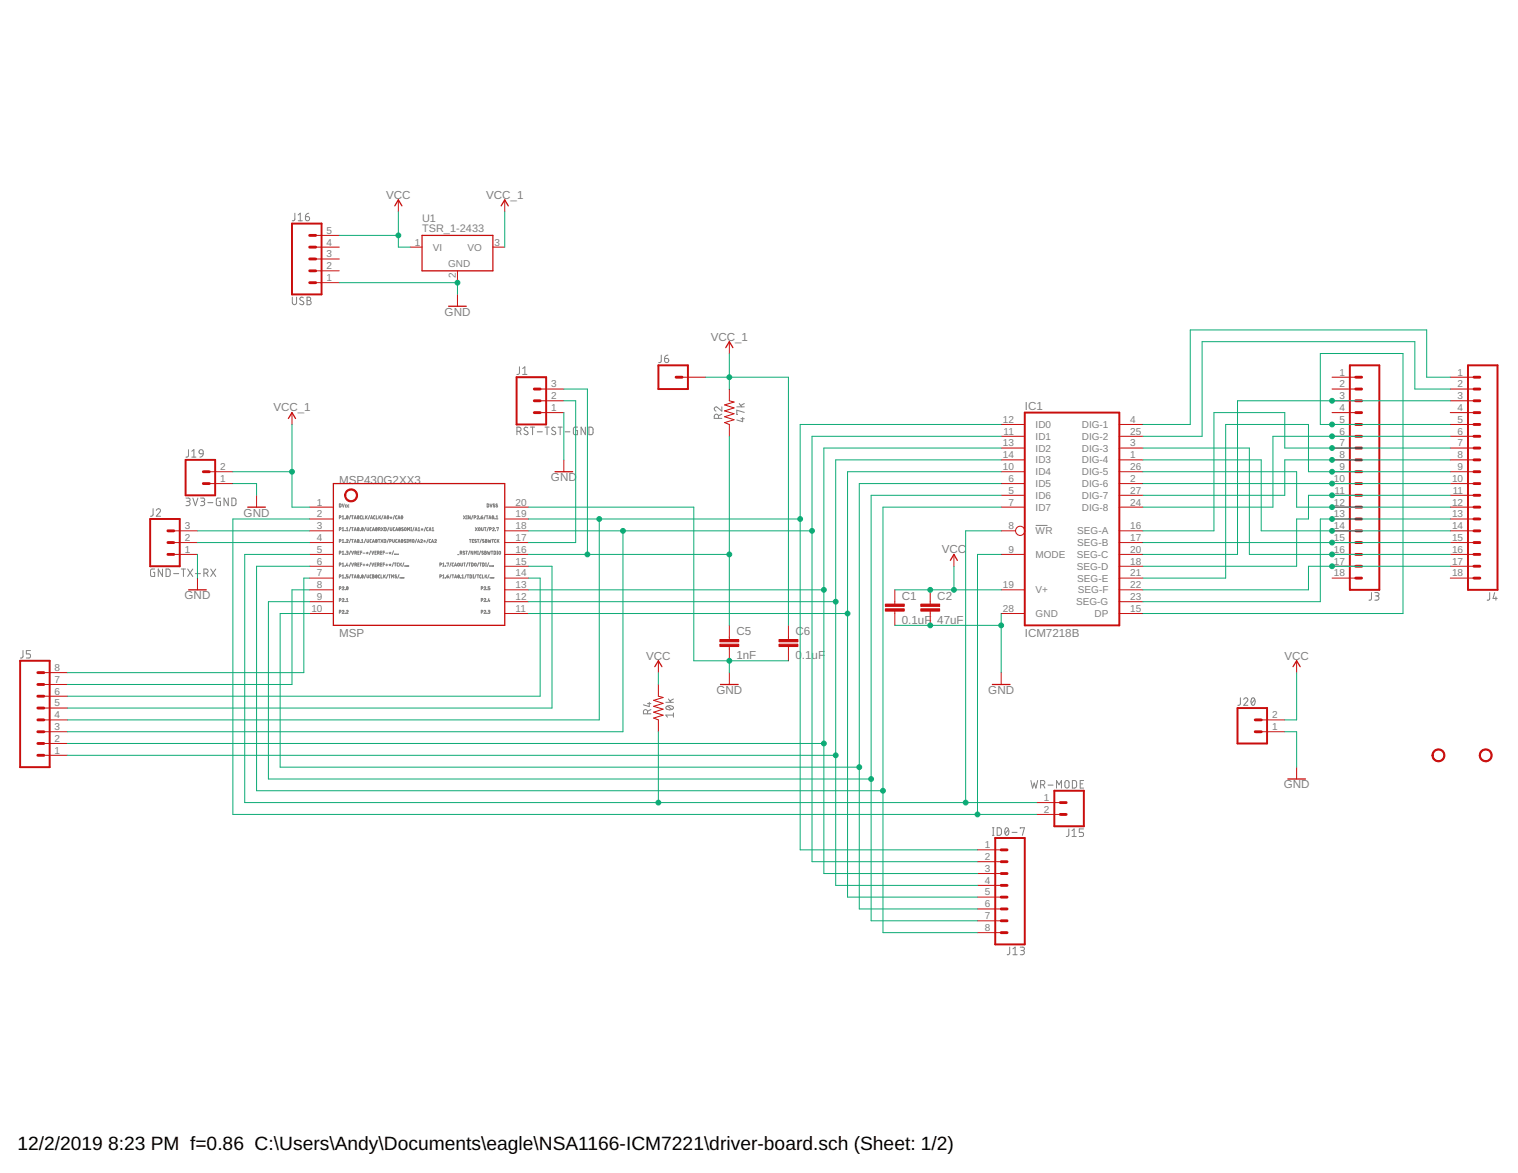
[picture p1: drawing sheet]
<svg xmlns="http://www.w3.org/2000/svg" width="279mm" height="216mm" viewBox="0 0 279 216" stroke-linecap="round" stroke-linejoin="round" font-family="sans-serif">
<g fill="none" stroke="#808080" stroke-width=".18">
<path d="M54.3 39.2v1.2l-.5 .2M54.9 39.6l.4-.4v1.4M56.2 39.9h.5a.39 .39 0 0 1 .3 .4 .39 .39 0 0 1-.4 .3 .39 .39 0 0 1-.4-.3zM56.8 39.2l-.5 .3-.1 .4M53.8 54.7v1a.39 .39 0 0 0 .4 .4 .39 .39 0 0 0 .4-.4v-1M54.9 40.6h.7M55.8 54.8l-.4-.1-.2 .3 .1 .2 .5 .3a.36 .36 0 0 1 0 .5 .36 .36 0 0 1-.5 0l-.2-.1M56.5 54.7l.6 .1 .1 .3-.3 .2a.39 .39 0 0 1 .4 .4 .39 .39 0 0 1-.4 .4h-.4zM56.5 55.3h.4M95.1 79.4h.4a.39 .39 0 0 0 .4-.4 .39 .39 0 0 0-.4-.4h-.4v1.4M95.6 67.5v1.2l-.5 .2M95.6 79.4l.3 .6"/>
<path d="M96.2 68.9h.8M96.2 67.8l.4-.3v1.4M97.1 78.7l-.3-.1-.3 .3v.2l.5 .3a.35 .35 0 0 1 .1 .6 .35 .35 0 0 1-.5-.1l-.2-.1M97.6 78.6h.8M98 78.6v1.4M98.9 79.5h.9M100.3 78.6h.8M100.7 78.6v1.4M102.2 78.7l-.3-.1-.3 .3v.2l.5 .3a.35 .35 0 0 1 .1 .6 .35 .35 0 0 1-.6-.1l-.1-.1M102.7 78.6h.8M103.1 78.6v1.4M104 79.5h.9"/>
<path d="M106.3 78.6h-.5l-.2 .2-.1 .9 .2 .3h.6v-.8h-.2M107.7 78.6v1.4l-.7-1.4v1.4M108.4 78.6l.5 .1 .2 .2v.9l-.2 .2h-.5zM121.7 65.4v1.1l-.5 .2M122.3 66h.5a.39 .39 0 0 1 .3 .4 .39 .39 0 0 1-.4 .3 .39 .39 0 0 1-.4-.3zM122.9 65.4l-.5 .2-.1 .4M132.2 77v-.4a.39 .39 0 0 0-.3-.4 .39 .39 0 0 0-.4 .4v.4h1.4M132.9 74.9v.8l-.8-.7a.38 .38 0 0 0-.6 .1 .38 .38 0 0 0 .3 .6M132.9 76.2l-.7 .3M135.6 74.9h1.4M136.1 74.3l.4 .6M136.4 77.1h.6"/>
<path d="M136.7 76.8v.8l-1.1-.3M137 75.9l-1.4-.4v.8h.2M137 74.3l-.7 .3M28.2 93.6v1.2l-.5 .2M28.8 93.9a.38 .38 0 0 1 .5-.3 .38 .38 0 0 1 .1 .7l-.6 .7h.7M34.2 91.7h.6l.2 .2-.2 .4h-.4M34.6 92.3a.39 .39 0 0 1 .4 .4 .39 .39 0 0 1-.4 .4h-.4M34.7 82.8v1.1l-.5 .2M35.3 84.1h.8M35.3 83.1l.4-.3v1.3M35.5 91.7l.5 1.4 .4-1.4M36.7 82.9l.3-.1 .3 .1 .1 .6-.7-.1-.1-.3z"/>
<path d="M36.9 91.7h.6l.2 .2-.2 .4h-.4M37.3 92.3a.39 .39 0 0 1 .4 .4 .39 .39 0 0 1-.4 .4h-.4M37.4 83.5l-.1 .4-.5 .2M38.2 92.5h1M40.6 91.7h-.6l-.2 .2v.9l.2 .2 .6 .1v-.8h-.3M42 91.7v1.4l-.8-1.4v1.4M42.7 91.7h.5l.2 .2v.9l-.2 .2-.5 .1zM62.5 92.8h.3l-.1 .5h-.2zM62.5 95.2h.2l.1-.2-.3-.1v.6M62.5 97.4l.3-.1-.1-.2h-.2v.6M62.5 99.6h.2v-.3h-.2v.5M63 92.8l.2 .5 .2-.5"/>
<path d="M63 95.1l.1-.2v.6M63 97.2l.1-.1v.6M63 99.4l.1-.1v.5M63 95.5h.3M63 97.7h.3M63 99.8h.3M63.5 95.5h.1M63.5 97.6h.1M63.5 99.8h.1M63.8 99.4l.1-.1 .2 .1-.3 .4h.3M63.8 97.7h.3M63.8 97.2l.1-.1v.6"/>
<path d="M63.8 92.9l-.2 .1v.3h.2M63.8 95a.27 .27 0 0 1 .3 .2 .27 .27 0 0 1-.3 .3zM64 95.1l-.2 .3M64.2 92.9l-.2 .1v.3h.2M64.5 94.9l-.2 .7M64.5 97l-.2 .7M64.5 99.2l-.2 .7M64.7 94.9h.3M64.7 97.1h.3M64.7 99.3h.3M64.9 94.9v.6M64.9 97.1v.6"/>
<path d="M64.9 99.3v.5M65.2 95.5l.2-.6 .2 .6M65.2 97.7l.2-.6 .2 .6M65.2 99.8l.2-.5 .2 .5M65.2 95.4h.3M65.2 97.5h.3M65.2 99.7h.3M65.8 95a.27 .27 0 0 1 .3 .2 .27 .27 0 0 1-.3 .3zM65.8 97.1a.27 .27 0 0 1 .3 .3 .27 .27 0 0 1-.3 .3zM65.8 99.3a.23 .23 0 0 1 .3 .3 .23 .23 0 0 1-.3 .2zM66 95.1l-.2 .3M66 97.2l-.2 .4"/>
<path d="M66 99.4l-.2 .3M66.3 97.6v.1M66.3 99.8h.1M66.3 97.7h.1M66.3 97.6h.1M66.5 99.8h.3M66.5 99.4l.2-.1v.5M66.6 94.9l-.3 .2v.3l.3 .1M66.6 97.1a.27 .27 0 0 1 .2 .3 .27 .27 0 0 1-.2 .3l-.1-.3zM66.8 94.9v.6h.2M66.8 97.2l-.2 .4M67.3 94.9v.6"/>
<path d="M67.3 97l-.2 .7M67.3 99.2l-.2 .7M67.4 95.2l.2 .3M67.5 97.1l.1 .6 .3-.2v-.4M67.5 99.3l.1 .5 .3-.1v-.4M67.6 94.9l-.3 .4M68 94.9l-.2 .7M68.2 95.5l.2-.6 .2 .6M68.2 95.4h.3M68.3 97.1l-.2 .1v.4l.2 .1M68.3 99.3l-.2 .1v.4h.2M68.5 97.7l.2-.6 .2 .6"/>
<path d="M68.5 99.8l.2-.5 .2 .5M68.6 97.5h.3M68.6 99.7h.3M69 94.9l-.2 .2v.3l.2 .1M69.2 99.4v-.1a.23 .23 0 0 1 .2 .3 .23 .23 0 0 1-.2 .2zM69.2 97.1a.27 .27 0 0 1 .2 .3 .27 .27 0 0 1-.2 .3zM69.3 94.9v.6h.2M69.4 97.2l-.2 .4M69.4 99.4l-.2 .3M69.6 99.3h.3M69.7 97.4h.1M69.7 94.9v.6"/>
<path d="M69.8 99.3v.5M69.8 97.4l.2-.2-.3-.1v.6M69.9 95.2l.2 .3M69.9 97.4l.1 .3M70.1 94.9l-.4 .4M70.1 99.3l.4 .5M70.2 97.1l.4 .6M70.5 94.9l-.3 .7M70.5 99.3l-.4 .5M70.6 97.1l-.4 .6M70.7 95.5l.2-.6 .2 .6M70.7 99.3l.3 .1-.1 .4h-.2z"/>
<path d="M70.7 95.4h.3M70.8 97.1l.3 .1-.1 .5h-.2zM71.3 95a.27 .27 0 0 1 .3 .2 .27 .27 0 0 1-.3 .3zM71.5 99.2l-.3 .7M71.5 95.1l-.2 .3M71.6 97l-.3 .7M71.7 99.6h.3v-.3h-.3v.5M71.8 95.2l.2 .1M71.8 97.1l.1 .6 .2-.2v-.4M72 95.1v.2M72 95.3l.1 .1M72 95.3l-.1 .1"/>
<path d="M72.1 95.2l-.1 .1M72.3 99.3l.1 .5h.2v-.5M72.6 94.9l-.2 .7M72.6 97.1l-.2 .1v.4l.2 .1M72.8 97.7l.2-.6 .2 .6M72.9 97.5h.2M73.1 94.9l-.3 .2v.3l.3 .1M73.1 99.3l-.3 .1 .1 .4h.2M73.2 95.5l.2-.6 .2 .6M73.3 99.8l.1-.5 .2 .5M73.3 95.4h.3M73.3 99.7h.3"/>
<path d="M73.5 97.1a.27 .27 0 0 1 .2 .3 .27 .27 0 0 1-.2 .3zM73.7 97.2l-.3 .4M73.9 95a.23 .23 0 0 1 .2 .2 .23 .23 0 0 1-.2 .2zM73.9 99.3a.23 .23 0 0 1 .3 .3 .23 .23 0 0 1-.3 .2zM74.1 95.1l-.2 .3M74.1 99.4l-.2 .3M74.2 97.2h-.3l.3 .4h-.3M74.5 97.2h.2v.5l-.3-.2zM74.7 99.3h-.3v.1l.3 .4h-.3M74.9 99.3h.1M74.9 99.8h.1M75 99.3v.5"/>
<path d="M75 97.7v-.6l.2 .3 .2-.3v.6M75.2 99.8v-.5l.2 .3 .2-.3v.5M75.6 97.1h.2M75.6 97.7h.2M75.7 97.1v.6M75.9 99.4h.3l-.1 .4-.2-.1zM76.2 97l-.2 .7M76.4 97.7l.2-.6 .2 .6M76.4 97.5h.3M76.7 99.2l-.3 .7M76.9 99.8l.1-.5 .2 .5M76.9 99.7h.3"/>
<path d="M77 97.7h.3M77 97.2l.1-.1v.6M77.4 99.4a.16 .16 0 0 1 .2-.1 .16 .16 0 0 1 .1 .2l-.3 .3h.3M77.5 97.4l.2 .1M77.7 97.3v.2M77.7 97.5l.1 .1M77.7 97.5l-.1 .1M77.9 97.4l-.2 .1M78 99.6h.1M78.1 99.4v.2M78.1 99.6l.2 .2M78.1 99.6l-.1 .2"/>
<path d="M78.3 99.6h-.2M78.3 97l-.2 .7M78.8 97.1l-.3 .1v.4l.3 .1M78.8 99.2l-.3 .7M79 97.7l.2-.6 .1 .6M79 97.5h.3M79.2 99.3l-.2 .1v.4h.2M79.4 99.8l.2-.5 .2 .5M79.5 99.7h.3M79.5 97.7h.4M79.5 97.2l.2-.1v.6M80 99.4a.15 .15 0 0 1 .2-.1 .15 .15 0 0 1 .1 .2l-.3 .3h.3"/>
<path d="M85.3 94.9l.4 .6M85.7 94.9l-.4 .6M85.9 94.9h.1M85.9 95.5h.1M85.9 94.9v.6M86.4 99.3h.3M86.6 94.9v.6l-.4-.6v.6M86.6 99.3v.5M86.9 99.5h.2M87 94.9l-.2 .7M87.2 99.3h-.3v.5h.3M87.3 95.2h.2v-.2l-.2-.1v.6"/>
<path d="M87.5 97.1l.4 .6M87.7 99.3h-.3v.1l.3 .4h-.3M87.8 95.1l.3-.1-.3 .5h.3M87.9 99.3h.3M87.9 97.1l-.4 .6M88 99.3v.5M88.1 97.2h.2v.5l-.2-.1zM88.3 95.5h.1M88.6 95.2h.2v.2h-.2zM88.6 99.2l-.3 .7M88.6 97.1l.1 .6 .2-.1v-.5M88.8 94.9l-.2 .3"/>
<path d="M89.1 99.3h-.2l-.1 .2 .3 .3h-.3M89.2 97.1h.3M89.3 97.1v.6M89.3 94.9l-.2 .7M89.3 99.3l.3 .1-.1 .1 .2 .2-.1 .1h-.3zM89.3 99.5h.2M89.5 94.9h.3M89.7 92.8h.3l-.1 .5h-.2zM89.7 94.9v.6M89.9 99.3l.1 .5 .1-.3 .1 .3 .2-.5M89.9 97l-.3 .7M90 95.5l.2-.6 .2 .6"/>
<path d="M90 95.4h.3M90.1 97.4l.3-.1v-.2h-.3v.6M90.2 92.8l.2 .5 .2-.5M90.5 99.3h.3M90.7 97.2a.16 .16 0 0 1 .2-.1 .16 .16 0 0 1 0 .3l-.2 .3h.3M90.7 95a.23 .23 0 0 1 .2 .2 .23 .23 0 0 1-.3 .2zM90.7 99.3v.5M90.8 95.1l-.2 .3M91 92.8h-.1l-.1 .1 .3 .4-.3-.1M91.1 95.5h.1M91.2 97.7h.1M91.2 97.6h.1"/>
<path d="M91.2 97.6v.1M91.3 99.3l-.3 .1 .1 .4h.2M91.3 95.5h.4M91.3 95.1l.2-.2v.6M91.4 97.2l.3-.1-.1 .6M91.5 99.3v.5M91.5 92.8h-.1l-.1 .1 .3 .4-.3-.1M91.7 99.5l.1 .3M91.8 99.3l-.3 .3M190.7 96.7h2M4.2 119.7v1.2l-.4 .2M5.6 119.7h-.8v.7h.5a.39 .39 0 0 1 .3 .3 .39 .39 0 0 1-.3 .4h-.5"/>
<path d="M28.5 104.7l-.6 .1-.2 .1v.9l.2 .3h.6v-.8h-.3M29.9 104.7v1.4l-.8-1.4v1.4M30.6 104.7l.5 .1 .2 .2v.9l-.2 .2h-.5zM32 105.6h.9M33.4 104.7h.7M33.8 104.7v1.4M34.5 104.7l1 1.4M35.5 104.7l-1 1.4M36 105.6h.9M37.5 105.5h.4a.38 .38 0 0 0 .4-.4 .38 .38 0 0 0-.4-.4h-.4v1.4M38 105.5l.3 .6M38.8 104.7l.9 1.4"/>
<path d="M39.7 104.7l-.9 1.4M62.5 101.8l.2-.1v-.2h-.2v.5M62.5 103.9h.2l.1-.2-.3-.1v.6M62.5 106.1l.3-.1-.1-.2h-.2v.6M62.5 108.3h.2v-.3h-.2v.5M62.5 110.5l.2-.1v-.2h-.2v.5M62.5 112.6h.2l.1-.2-.3-.1v.6M63 108.1l.1-.1 .2 .1-.3 .4h.3M63 110.3a.15 .15 0 0 1 .2-.1 .15 .15 0 0 1 0 .2l-.2 .3h.3M63 112.5a.15 .15 0 0 1 .2-.2 .15 .15 0 0 1 0 .3l-.2 .3h.3M63 101.6l.1-.1v.5M63 103.8l.1-.2v.6"/>
<path d="M63 105.9l.1-.1v.6M63 102h.3M63 104.2h.3M63 106.4h.3M63.5 102h.1M63.5 104.2h.1M63.5 106.3h.1M63.5 108.5h.1M63.5 110.7h.1M63.5 112.9h.1M63.8 101.5l.3 .1-.3 .1M63.8 112.5a.16 .16 0 0 1 .2-.2 .16 .16 0 0 1 0 .3l-.2 .3h.3"/>
<path d="M63.8 110.3l.1-.1v.5M63.8 110.7h.3M63.8 108.1v-.1a.23 .23 0 0 1 .3 .3 .23 .23 0 0 1-.3 .2zM63.9 103.6l-.1 .5h.3M63.9 101.7l.2 .2-.3 .1M64 103.9v.3M64 108.1l-.2 .3M64.1 105.8h-.3v.3l.3 .1-.1 .1-.2 .1M64.5 101.4l-.2 .7M64.5 103.6l-.2 .7M64.5 105.7l-.2 .7M64.7 101.5l.2 .5 .2-.5"/>
<path d="M64.7 103.6l.2 .6 .2-.6M64.7 105.8h.3M64.9 105.8v.6M65.2 106.4l.2-.6 .2 .6M65.2 106.2h.3M65.3 101.8l.3-.1v-.2h-.3v.5M65.3 103.9h.3v-.2l-.3-.1v.6M65.5 101.8l.1 .2M65.5 103.9l.1 .3M65.8 105.8a.27 .27 0 0 1 .3 .3 .27 .27 0 0 1-.3 .3zM65.9 101.7h.2M65.9 103.9h.2"/>
<path d="M66 105.9l-.2 .4M66.1 101.5h-.2v.5h.2M66.1 103.6h-.2v.6h.2M66.3 106.3v.1M66.3 106.4h.1M66.3 106.3h.1M66.4 101.7h.2M66.4 103.9h.2M66.6 101.5h-.2v.5M66.6 103.6h-.2v.6M66.6 105.8a.27 .27 0 0 1 .2 .3 .27 .27 0 0 1-.2 .3l-.1-.3zM66.8 101.8h.4"/>
<path d="M66.8 104h.4M66.8 105.9l-.2 .4M67 103.8v.4M67.3 105.7l-.2 .7M67.4 101.7l.2 .1M67.4 103.9l.2 .1M67.5 105.8l.1 .6 .3-.2v-.4M67.6 101.6v.2M67.6 103.8v.2M67.6 101.8l.1 .1M67.6 101.8l-.1 .1M67.6 104l.1 .1"/>
<path d="M67.6 104l-.1 .1M67.8 101.7l-.2 .1M67.8 103.9l-.2 .1M68.2 101.4l-.2 .7M68.2 103.6l-.2 .7M68.3 105.8l-.2 .1v.4l.2 .1M68.4 101.5l.2 .5 .2-.5M68.4 103.6l.2 .6 .2-.6M68.6 105.8l.3 .1-.2 .2 .2 .2-.2 .1h-.1zM68.6 106.1h.1M69 101.7h.2M69 103.9h.2"/>
<path d="M69.2 105.8a.27 .27 0 0 1 .2 .3 .27 .27 0 0 1-.2 .3zM69.3 101.5h-.3v.5h.3M69.3 103.6h-.3v.6h.3M69.4 105.9l-.2 .4M69.5 101.8h.2M69.5 103.9h.2M69.7 101.8l.1-.2-.3-.1v.5M69.7 103.9l.1-.2-.3-.1v.6M69.7 101.8l.1 .2M69.7 103.9l.1 .3M69.9 105.8l-.2 .1v.4l.2 .1M70.1 101.7h.2"/>
<path d="M70.1 103.9h.2M70.1 105.8v.6h.3M70.3 101.5h-.2v.5h.2M70.3 103.6h-.2v.6h.2M70.5 101.7h.3M70.5 103.9h.3M70.6 105.8v.6M70.7 106l.2 .4M70.8 101.5h-.3v.5M70.8 103.6h-.3v.6M70.9 105.8l-.3 .4M71 101.8h.4"/>
<path d="M71 104h.4M71.2 103.8v.4M71.4 105.7l-.3 .7M71.5 105.8h.4M71.6 101.7l.2 .1M71.6 103.9l.2 .1M71.7 105.8v.6M71.8 101.6v.2M71.8 103.8v.2M71.8 101.8l.1 .1M71.8 101.8l-.1 .1M71.8 104l.1 .1"/>
<path d="M71.8 104l-.1 .1M72 101.7l-.2 .1M72 103.9l-.2 .1M72.1 106.4v-.6l.2 .3 .2-.3v.6M72.4 101.4l-.2 .7M72.4 103.6l-.2 .7M72.6 103.6h.3M72.6 102h.1M72.7 103.6v.6M72.8 102h.1M73 105.9h-.3l.3 .4h-.3M73 102h.1"/>
<path d="M73.1 102h.1M73.3 102h.1M73.4 103.6l-.3 .2v.3l.3 .1M73.4 105.7l-.2 .7M73.6 103.6v.6M73.6 106.4h.1M73.7 103.9l.2 .3M73.9 106.4h.1M73.9 103.6l-.3 .4M74.1 106.4h.1M74.1 106.3h.1M74.1 106.3v.1"/>
<path d="M74.3 106.4h.1M74.3 103.6l-.2 .7M74.5 104.2h.1M74.8 104.2h.1M75 104.2h.1M75.2 104.2h.1M81 106.1h.2v-.3h-.2v.6M81 103.9h.2v-.2l-.2-.1v.6M81.5 104.2h.3M81.5 106.4h.3M81.5 105.9l.1-.1v.6M81.5 103.8l.1-.2v.6"/>
<path d="M82 104.2h.1M82 106.4h.1M82.3 106.1l.3 .1M82.3 106.1l.1 .3 .2-.2M82.3 103.7l.3-.1-.2 .6M82.5 105.8l-.2 .3M82.6 106.2h.1M83 105.7l-.2 .7M83 103.6l-.2 .7M83.2 105.8h.3M83.4 105.8v.6M83.5 103.6l-.3 .2v.3l.3 .1"/>
<path d="M83.7 104.2l.1-.6 .2 .6M83.7 106.4l.2-.6 .2 .6M83.7 104.1h.3M83.7 106.2h.3M84.2 102.1h.3M84.3 103.7h.2l.1 .1-.1 .4-.2-.1zM84.3 105.8a.23 .23 0 0 1 .3 .3 .23 .23 0 0 1-.3 .2zM84.5 105.9l-.2 .4M84.7 101.8l.3-.1v-.2h-.3v.5M84.8 106.4h.1M84.8 106.3h.1M84.8 106.3v.1"/>
<path d="M84.8 103.6l.1 .6 .2-.1v-.5M84.9 101.8l.1 .2M85 106.4h.3M85 105.9l.2-.1v.6M85.3 103.6h.3M85.5 103.6v.6M85.5 101.5h-.1l-.2 .1 .3 .4-.3-.1M85.7 101.5h.3M85.8 105.7l-.2 .7M85.9 101.5v.5M86 105.8h.3M86.1 103.6l-.3 .7"/>
<path d="M86.1 105.8v.6M86.3 103.6h.3M86.4 103.6v.6M86.5 101.4l-.3 .7M86.5 105.8l.3 .1-.1 .5h-.2zM86.8 103.6l.3 .1-.1 .5h-.2zM87 101.5v.5l-.3-.5v.5M87.1 105.8h.1M87.1 106.4h.1M87.1 105.8v.6M87.3 102v-.5l.2 .3 .2-.3v.5M87.4 103.7h.2l-.1 .5-.1-.1z"/>
<path d="M87.6 105.7l-.2 .7M87.8 105.8h.3M87.9 101.5h.1M87.9 102h.1M88 101.5v.5M88 105.8v.6M88.1 103.6l-.2 .7M88.3 103.6h.3M88.5 103.6v.6M88.5 101.4l-.3 .7M88.6 105.8l-.3 .1v.4l.3 .1M88.6 112.6h.2l.1-.2-.3-.1v.6"/>
<path d="M88.6 110.5l.2-.1v-.2h-.2v.5M88.6 108.3h.2v-.3h-.2v.5M88.8 105.8v.6h.2M88.8 103.6l.3 .1v.5h-.3zM88.9 101.5h-.1l-.1 .1 .3 .4-.3-.1M89.1 112.5a.16 .16 0 0 1 .2-.2 .16 .16 0 0 1 .1 .3l-.3 .3h.3M89.1 110.3a.16 .16 0 0 1 .2-.1 .16 .16 0 0 1 .1 .2l-.3 .3h.3M89.1 108.1l.1-.1 .2 .1-.3 .4h.3M89.2 101.5l.3 .1-.1 .1 .1 .1v.2h-.3zM89.2 101.7h.2M89.3 105.8v.6M89.4 103.6h.1"/>
<path d="M89.4 104.2h.1M89.4 106l.2 .4M89.5 103.6v.6M89.6 105.8l-.3 .4M89.6 108.5h.1M89.6 110.7h.1M89.6 112.9h.1M89.7 101.5l.2 .5 .1-.4 .1 .4 .1-.5M89.9 112.3l.3 .1-.1 .2h-.2M90 103.6l-.3 .7M90 110.2l-.1 .4h.3M90 112.6l.2 .2-.3 .1"/>
<path d="M90 105.7l-.2 .7M90.1 110.5v.2M90.1 104.2h.1M90.2 108h-.3v.2h.2l.1 .2-.1 .1h-.2M90.2 106.4h.1M90.2 106.3h.1M90.2 106.3v.1M90.4 104.2h.1M90.4 101.5h.3M90.4 106.4h.1M90.6 101.5v.5M90.6 104.2h.1"/>
<path d="M90.7 106.4h.1M90.8 104.2h.1M90.9 106.4h.1M90.9 106.3h.1M90.9 106.3v.1M90.9 101.5h.3v.5h-.3zM91.5 101.5h.1M91.5 102h.1M91.5 101.5v.5M91.9 101.5h.2l-.1 .5-.2-.1zM252.4 109.1v1.2l-.4 .2M253 109.1h.5l.3 .2-.2 .4h-.4"/>
<path d="M253.4 109.7a.39 .39 0 0 1 .4 .4 .39 .39 0 0 1-.4 .4h-.4M274.2 109.1v1.2l-.5 .2M275.1 109.1l-.3 1.1h.8M275.3 109.9v.6M119.2 131.4v-.4a.38 .38 0 0 0-.4-.4 .38 .38 0 0 0-.4 .4v.4h1.4M119.2 129.5h.6M119.5 129.3v.7l-1.1-.3M119.8 130.6l-.6 .3M122.6 129.3h1.4M122.6 130.1a.88 .88 0 0 1 1.4 .2 .83 .83 0 0 1-1.4 0zM122.9 130l.7 .6M123 128.7l.5 .6"/>
<path d="M124 131.6h-1.4l.3 .4M124 131.2v.8M124 128.7l-.7 .3M228.3 128.4v1.2l-.5 .2M228.9 128.7a.38 .38 0 0 1 .6-.2 .38 .38 0 0 1 .1 .6l-.7 .7h.8M230.4 128.5l.2-.1a.79 .79 0 0 1 0 1.4 .85 .85 0 0 1-.2-1.3zM230.9 128.7l-.6 .8M182.7 153.8h.3M182.7 152.4h.3M182.8 152.4v1.4M183.5 152.4h.6l.2 .2v.8l-.2 .3-.6 .1zM185.1 152.4h.2a.83 .83 0 0 1 0 1.4 .88 .88 0 0 1-.2-1.4z"/>
<path d="M185.6 152.7l-.6 .7M186.3 153.2h.9M187.8 152.5v-.1h.8l-.4 1.4M189.7 143.7l.4 1.4 .3-1 .3 1 .3-1.4M191.5 144.4h.4a.39 .39 0 0 0 .4-.4 .39 .39 0 0 0-.4-.3h-.4v1.4M192 144.4l.3 .7M192.9 144.5h.9M194.5 145.1v-1.4l.4 .7 .5-.7v1.4M196.1 143.8l.3-.1 .3 .1 .1 .9a.38 .38 0 0 1-.4 .4 .38 .38 0 0 1-.4-.4zM196.7 152.6v1.1l-.2 .2-.2 .1M197.3 154h.8M197.3 152.9l.4-.3v1.4"/>
<path d="M197.4 143.7h.5l.2 .2 .1 .8-.3 .3-.5 .1zM198.8 144.3h.5M199.4 152.6h-.8v.6h.5a.39 .39 0 0 1 .3 .4 .39 .39 0 0 1-.3 .4h-.5M199.4 143.7h-.6v1.4h.6M185.8 174.3v1.2l-.4 .2M186.4 175.7h.8M186.4 174.6l.4-.3v1.4M187.8 174.3h.6l.2 .3-.2 .3h-.5M188.2 174.9a.39 .39 0 0 1 .4 .4 .39 .39 0 0 1-.4 .4h-.4"/>
</g>
<path d="M53.7 41.1h5.5v13.1h-5.5zM95.1 69.4h5.4v8.7h-5.4zM121.2 67.2h5.4v4.4h-5.4zM188.6 75.9h17.4v39.2h-17.4zM248.5 67.2h5.4v41.4h-5.4zM270.2 67.2h5.4v41.4h-5.4zM27.6 95.5h5.5v8.7h-5.5zM34.2 84.6h5.4v6.6h-5.4zM3.7 121.6h5.4v19.6h-5.4zM227.8 130.3h5.4v6.5h-5.4zM183.2 154.2h5.4v19.6h-5.4zM194.1 145.5h5.4v6.6h-5.4z" fill="none" stroke="#c90d0c" stroke-width=".36"/>
<g fill="none" stroke="#c90d0c" stroke-width=".18">
<path d="M73.3 36.8v2.2M92.9 36.8v2.2M58.1 45.5h4.3M58.1 52h4.3M58.1 49.8h4.3M58.1 47.7h4.3M58.1 43.3h4.3M75.5 45.5h2.2M84.2 49.8v2.2M84.2 54.2v2.2M90.7 45.5h2.2M53.7 75.9v2.2"/>
<path d="M99.4 75.9h4.4M99.4 73.8h4.4M99.4 71.6h4.4M125.5 69.4h4.4M134.2 62.9v2.2M134.2 71.6v2.2l.9 .2-1.7 .5 1.7 .6-1.7 .5 1.7 .6-1.7 .5 1.7 .6-1.7 .5 .8 .3v2.2M184.3 78.1h4.3M206 78.1h4.4M245.2 78.1h4.3M245.2 75.9h4.3M245.2 73.8h4.3M245.2 71.6h4.3"/>
<path d="M245.2 69.4h4.3M266.9 78.1h4.4M266.9 75.9h4.4M266.9 73.8h4.4M266.9 71.6h4.4M266.9 69.4h4.4M32 97.7h4.3M32 99.9h4.3M38.5 86.8h4.4M38.5 89h4.4M47.2 91.2v2.1M57 93.3h4.4"/>
<path d="M57 97.7h4.4M57 99.9h4.4M57 95.5h4.4M92.9 93.3h4.4M92.9 97.7h4.4M92.9 99.9h4.4M92.9 95.5h4.4M103.8 84.6v2.2M184.3 80.3h4.3M184.3 82.5h4.3M184.3 84.6h4.3M184.3 86.8h4.3"/>
<path d="M184.3 89h4.3M184.3 91.2h4.3M184.3 93.3h4.3M184.3 97.7h2.6M206 80.3h4.4M206 82.5h4.4M206 84.6h4.4M206 86.8h4.4M206 89h4.4M206 91.2h4.4M206 93.3h4.4M206 97.7h4.4"/>
<path d="M206 99.9h4.4M245.2 80.3h4.3M245.2 82.5h4.3M245.2 84.6h4.3M245.2 86.8h4.3M245.2 89h4.3M245.2 91.2h4.3M245.2 93.3h4.3M245.2 97.7h4.3M245.2 99.9h4.3M245.2 95.5h4.3M266.9 80.3h4.4"/>
<path d="M266.9 82.5h4.4M266.9 84.6h4.4M266.9 86.8h4.4M266.9 89h4.4M266.9 91.2h4.4M266.9 93.3h4.4M266.9 97.7h4.4M266.9 99.9h4.4M266.9 95.5h4.4M32 102h4.3M36.3 106.4v2.2M57 102h4.4"/>
<path d="M57 108.6h4.4M57 110.7h4.4M57 104.2h4.4M57 106.4h4.4M57 112.9h4.4M92.9 102h4.4M92.9 108.6h4.4M92.9 110.7h4.4M92.9 104.2h4.4M92.9 106.4h4.4M92.9 112.9h4.4M134.2 115.1v2.6"/>
<path d="M134.2 119v2.6M145.1 115.1v2.6M145.1 119v2.6M164.7 108.6v2.6M164.7 112.5v2.6M171.2 108.6v2.6M171.2 112.5v2.6M175.6 102v2.2M184.3 102h4.3M184.3 108.6h4.3M184.3 112.9h4.3M206 102h4.4"/>
<path d="M206 108.6h4.4M206 110.7h4.4M206 104.2h4.4M206 106.4h4.4M206 112.9h4.4M245.2 102h4.3M245.2 104.2h4.3M245.2 106.4h4.3M266.9 102h4.4M266.9 104.2h4.4M266.9 106.4h4.4M8.1 134.7h4.3"/>
<path d="M8.1 132.5h4.3M8.1 139h4.3M8.1 136.8h4.3M8.1 130.3h4.3M8.1 128.1h4.3M8.1 126h4.3M8.1 123.8h4.3M121.2 121.6v2.2M121.2 126v2.1l.8 .3-1.7 .5 1.7 .6-1.7 .5 1.7 .5-1.7 .6 1.7 .5-1.7 .6 .9 .3v2.2M134.2 123.8v2.2M184.3 123.8v2.2M232.1 134.7h4.4"/>
<path d="M232.1 132.5h4.4M238.7 121.6v2.2M179.9 156.4h4.4M179.9 158.6h4.4M190.8 147.7h4.4M190.8 149.9h4.4M238.7 141.2v2.2M179.9 160.8h4.4M179.9 163h4.4M179.9 165.1h4.4M179.9 167.3h4.4M179.9 169.5h4.4"/>
<path d="M179.9 171.7h4.4"/>
<circle cx="187.8" cy="97.7" r=".85"/>
</g>
<g fill="none" stroke="#c90d0c" stroke-width=".23">
<path d="M72.7 37.9l.6-1.1 .7 1.1M92.2 37.9l.7-1.1 .7 1.1M77.7 43.3h13v6.5h-13zM82.6 56.4h3.2M53.1 77l.6-1.1 .7 1.1M133.6 64l.6-1.1 .7 1.1M45.6 93.3h3.3M61.4 89h31.5v26.1h-31.5zM102.2 86.8h3.2M34.7 108.6h3.3M174.9 103.1l.7-1.1 .6 1.1M120.5 122.7l.7-1.1 .6 1.1"/>
<path d="M132.6 126h3.3M182.6 126h3.3M238 122.7l.7-1.1 .6 1.1M237 143.4h3.3"/>
</g>
<g fill="#c90d0c" stroke="#c90d0c" stroke-width=".18">
<path d="M163 111.2h3.4v.4h-3.4z"/>
<path d="M163 112.1h3.4v.4h-3.4z"/>
<path d="M169.5 111.2h3.5v.4h-3.5z"/>
<path d="M169.5 112.1h3.5v.4h-3.5z"/>
<path d="M132.5 117.7h3.5v.4h-3.5z"/>
<path d="M132.5 118.6h3.5v.4h-3.5z"/>
<path d="M143.4 117.7h3.5v.4h-3.5z"/>
<path d="M143.4 118.6h3.5v.4h-3.5z"/>
</g>
<g fill="#c90d0c" stroke="#c90d0c" stroke-width=".18">
<path d="M63.8 90.3a1.2 1.2 0 0 1 1.9 .3 1.2 1.2 0 0 1-.8 1.7 1.2 1.2 0 0 1-1.5-1.1h.2a.98 .98 0 0 1 1.5-.8 .98 .98 0 0 1 .1 1.6 .98 .98 0 0 1-1.5-.6l-.1-.2h-.2z" fill-rule="evenodd"/>
<path d="M263.9 138.2a1.19 1.19 0 0 1 1.9 .3 1.19 1.19 0 0 1-.7 1.7 1.19 1.19 0 0 1-1.5-1.2h.2a.98 .98 0 0 1 1.4-.9 .98 .98 0 0 1 .2 1.6 .98 .98 0 0 1-1.6-.4v-.3h-.2z" fill-rule="evenodd"/>
<path d="M272.6 138.2a1.19 1.19 0 0 1 1.9 .3 1.19 1.19 0 0 1-.7 1.7 1.19 1.19 0 0 1-1.5-1.2h.2a.98 .98 0 0 1 1.4-.9 .98 .98 0 0 1 .2 1.6 .98 .98 0 0 1-1.6-.4v-.3h-.2z" fill-rule="evenodd"/>
</g>
<g fill="none" stroke="#c90d0c" stroke-width=".53">
<path d="M57 47.7h1.1M57 49.8h1.1M57 52h1.1M57 43.3h1.1M57 45.5h1.1M98.3 71.6h1.1M98.3 73.8h1.1M98.3 75.9h1.1M124.4 69.4h1.1M249.5 71.6h1.1M249.5 73.8h1.1M249.5 75.9h1.1"/>
<path d="M249.5 78.1h1.1M249.5 69.4h1.1M271.3 71.6h1.1M271.3 73.8h1.1M271.3 75.9h1.1M271.3 78.1h1.1M271.3 69.4h1.1M30.9 97.7h1.1M30.9 99.9h1.1M37.4 86.8h1.1M37.4 89h1.1M249.5 97.7h1.1"/>
<path d="M249.5 99.9h1.1M249.5 86.8h1.1M249.5 89h1.1M249.5 80.3h1.1M249.5 82.5h1.1M249.5 84.6h1.1M249.5 95.5h1.1M249.5 93.3h1.1M249.5 91.2h1.1M271.3 97.7h1.1M271.3 99.9h1.1M271.3 86.8h1.1"/>
<path d="M271.3 89h1.1M271.3 80.3h1.1M271.3 82.5h1.1M271.3 84.6h1.1M271.3 95.5h1.1M271.3 93.3h1.1M271.3 91.2h1.1M30.9 102h1.1M249.5 102h1.1M249.5 104.2h1.1M249.5 106.4h1.1M271.3 102h1.1"/>
<path d="M271.3 104.2h1.1M271.3 106.4h1.1M7 132.5h1.1M7 134.7h1.1M7 136.8h1.1M7 139h1.1M7 130.3h1.1M7 128.1h1.1M7 126h1.1M7 123.8h1.1M231 132.5h1.1M231 134.7h1.1"/>
<path d="M184.3 158.6h1.1M184.3 156.4h1.1M195.2 149.9h1M195.2 147.7h1M184.3 160.8h1.1M184.3 165.1h1.1M184.3 163h1.1M184.3 167.3h1.1M184.3 169.5h1.1M184.3 171.7h1.1"/>
</g>
<g fill="none" stroke="#0dab76" stroke-width=".18">
<path d="M73.3 39v6.5h2.2M92.9 39v6.5M62.4 52h21.8v2.2M62.4 43.3h10.9M53.7 78.1v15.2h3.3M103.8 75.9v8.7M103.8 71.6h4.3v30.4M103.8 73.8h2.2v26.1h-8.7M129.9 69.4h15.2v45.7M134.2 65.1v6.5M184.3 78.1h-37v78.3h32.6M266.9 73.8h-39.1v28.2h-17.4"/>
<path d="M266.9 71.6h-6.5v-8.7h-39.1v17.4h-10.9M266.9 69.4h-4.3v-8.7h-43.5v17.4h-8.7M266.9 78.1h-23.9v-13h15.2v47.8h-47.8M36.3 99.9h20.7M36.3 97.7h20.7M42.9 89h4.3v2.2M42.9 86.8h10.8M57 95.5h-14.1v54.4h147.9M97.3 93.3h30.4v28.3h17.4M97.3 95.5h50M97.3 97.7h52.2M110.3 95.5v37h-97.9"/>
<path d="M114.7 97.7v37h-102.3M134.2 80.3v34.8M184.3 93.3h-21.8v78.4h17.4M184.3 89h-26.1v78.3h21.7M184.3 86.8h-28.3v78.3h23.9M184.3 97.7h-6.6v50M184.3 80.3h-34.8v78.3h30.4M184.3 84.6h-30.5v78.4h26.1M184.3 91.2h-24v78.3h19.6M184.3 82.5h-32.7v78.3h28.3M210.4 86.8h28.3v6.5h28.2M210.4 89h56.5"/>
<path d="M210.4 82.5h19.6v19.5h36.9M210.4 99.9h56.5M210.4 84.6h21.7v13.1h34.8M266.9 80.3h-32.6v13h-23.9M266.9 91.2h-26.1v4.3h-2.1v8.7h-28.3M266.9 86.8h-26.1v-8.7h-15.2v28.3h-15.2M266.9 95.5h-23.9v15.2h-32.6M266.9 82.5h-30.4v-6.6h-13.1v21.8h-13M266.9 84.6h-30.4v6.6h-26.1M36.3 102v4.4M57 104.2h-9.8v41.3h115.3M57 108.6h-3.3v17.4h-41.3"/>
<path d="M57 102h-12v45.7h145.8M57 110.7h-7.6v32.7h110.9M57 112.9h-5.4v28.3h106.6M57 106.4h-1.1v17.4h-43.5M97.3 108.6h54.3M97.3 102h36.9M97.3 110.7h56.5M97.3 112.9h58.7M97.3 104.2h4.3v26.1h-89.2M97.3 106.4h2.1v21.7h-87M164.7 115.1h19.6M164.7 108.6h19.6"/>
<path d="M175.6 104.2v4.4M184.3 112.9v10.9M184.3 102h-4.4v47.9M266.9 104.2h-26.1v4.4h-30.4M12.4 139h141.4M12.4 136.8h139.2M121.2 123.8v2.2M121.2 134.7v13M134.2 121.6v2.2M236.5 134.7h2.2v6.5M238.7 123.8v8.7h-2.2"/>
</g>
<g fill="#0dab76" stroke="#0dab76" stroke-width=".18">
<circle cx="171.2" cy="115.1" r=".44"/>
<circle cx="184.3" cy="115.1" r=".44"/>
<circle cx="134.2" cy="121.6" r=".44"/>
<circle cx="84.2" cy="52" r=".44"/>
<circle cx="171.2" cy="108.6" r=".44"/>
<circle cx="175.6" cy="108.6" r=".44"/>
<circle cx="73.3" cy="43.3" r=".44"/>
<circle cx="134.2" cy="102" r=".44"/>
<circle cx="108.1" cy="102" r=".44"/>
<circle cx="134.2" cy="69.4" r=".44"/>
<circle cx="53.7" cy="86.8" r=".44"/>
<circle cx="147.3" cy="95.5" r=".44"/>
<circle cx="110.3" cy="95.5" r=".44"/>
<circle cx="149.5" cy="97.7" r=".44"/>
<circle cx="114.7" cy="97.7" r=".44"/>
<circle cx="153.8" cy="110.7" r=".44"/>
<circle cx="153.8" cy="139" r=".44"/>
<circle cx="156" cy="112.9" r=".44"/>
<circle cx="158.2" cy="141.2" r=".44"/>
<circle cx="160.3" cy="143.4" r=".44"/>
<circle cx="162.5" cy="145.5" r=".44"/>
<circle cx="177.7" cy="147.7" r=".44"/>
<circle cx="121.2" cy="147.7" r=".44"/>
<circle cx="179.9" cy="149.9" r=".44"/>
<circle cx="151.6" cy="108.6" r=".44"/>
<circle cx="151.6" cy="136.8" r=".44"/>
<circle cx="245.2" cy="102" r=".44"/>
<circle cx="245.2" cy="97.7" r=".44"/>
<circle cx="245.2" cy="93.3" r=".44"/>
<circle cx="245.2" cy="89" r=".44"/>
<circle cx="245.2" cy="84.6" r=".44"/>
<circle cx="245.2" cy="80.3" r=".44"/>
<circle cx="245.2" cy="78.1" r=".44"/>
<circle cx="245.2" cy="95.5" r=".44"/>
<circle cx="245.2" cy="104.2" r=".44"/>
<circle cx="245.2" cy="73.8" r=".44"/>
<circle cx="245.2" cy="99.9" r=".44"/>
<circle cx="245.2" cy="91.2" r=".44"/>
<circle cx="245.2" cy="86.8" r=".44"/>
<circle cx="245.2" cy="82.5" r=".44"/>
</g>
<g font-size="3.5">
<text x="3.2" y="211.7">12/2/2019</text>
<text x="19.9" y="211.7">8:23 PM f=0.86 C:\Users\Andy\Documents\eagle\NSA1166-ICM7221\driver-board.sch (Sheet: 1/2)</text>
</g>
<g font-size="2.1" fill="#808080">
<text x="71.1" y="36.6">VCC</text>
<text x="89.5" y="36.6">VCC_1</text>
<text x="81.8" y="58.1">GND</text>
<text x="130.8" y="62.7">VCC_1</text>
<text x="50.3" y="75.7">VCC_1</text>
<text x="188.6" y="75.4">IC1</text>
<text x="62.4" y="89">MSP430G2XX3</text>
<text x="101.4" y="88.6">GND</text>
<text x="44.8" y="95.1">GND</text>
<text x="173.3" y="101.8">VCC</text>
<text x="34" y="110.3">GND</text>
<text x="166" y="110.4">C1</text>
<text x="172.5" y="110.4">C2</text>
<text x="62.4" y="117.3">MSP</text>
<text x="135.5" y="116.9">C5</text>
<text x="146.4" y="116.9">C6</text>
<text x="166" y="114.8">0.1uF</text>
<text x="172.5" y="114.8">47uF</text>
<text x="188.6" y="117.3">ICM7218B</text>
<text x="118.9" y="121.4">VCC</text>
<text x="135.5" y="121.3">1nF</text>
<text x="146.4" y="121.3">0</text>
<text x="147.6" y="121.3">.1uF</text>
<text x="236.4" y="121.4">VCC</text>
<text x="131.9" y="127.7">GND</text>
<text x="181.9" y="127.7">GND</text>
<text x="236.3" y="145.1">GND</text>
</g>
<g font-size="2" fill="#808080">
<text x="77.7" y="40.8">U1</text>
<text x="77.7" y="42.8">TSR_1-2433</text>
</g>
<g font-size="1.8" fill="#808080">
<text x="60.1" y="47.4">3</text>
<text x="60.1" y="45.2">4</text>
<text x="60.1" y="43">5</text>
<text x="76.4" y="45.2">1</text>
<text x="79.7" y="46.1">VI</text>
<text x="86.1" y="46.2">VO</text>
<text x="91" y="45.2">3</text>
<text x="60.1" y="51.7">1</text>
<text x="60.1" y="49.5">2</text>
<text x="82.5" y="49.2">GND</text>
<text x="83.9" y="51.2" transform="rotate(-90 83.9 51.2)">2</text>
<text x="101.4" y="71.3">3</text>
<text x="246.5" y="71.3">2</text>
<text x="246.5" y="69.1">1</text>
<text x="268.3" y="71.3">2</text>
<text x="268.3" y="69.1">1</text>
<text x="101.4" y="75.6">1</text>
<text x="101.4" y="73.5">2</text>
<text x="184.6" y="77.8">12</text>
<text x="208" y="77.8">4</text>
<text x="246.5" y="73.5">3</text>
<text x="246.5" y="75.6">4</text>
<text x="246.5" y="77.8">5</text>
<text x="268.3" y="73.5">3</text>
<text x="268.3" y="75.6">4</text>
<text x="268.3" y="77.8">5</text>
<text x="184.6" y="82.2">13</text>
<text x="184.7" y="80">11</text>
<text x="190.6" y="78.8">ID0</text>
<text x="190.6" y="80.9">ID1</text>
<text x="190.6" y="83.1">ID2</text>
<text x="199.1" y="78.8">DIG-1</text>
<text x="199.1" y="81">DIG-2</text>
<text x="199.1" y="83.1">DIG-3</text>
<text x="208" y="80">25</text>
<text x="208" y="82.2">3</text>
<text x="246.5" y="80">6</text>
<text x="246.5" y="82.2">7</text>
<text x="268.3" y="80">6</text>
<text x="268.3" y="82.2">7</text>
<text x="40.5" y="88.7">1</text>
<text x="40.5" y="86.5">2</text>
<text x="184.6" y="84.3">14</text>
<text x="184.6" y="86.5">10</text>
<text x="185.6" y="88.7">6</text>
<text x="190.6" y="85.3">ID3</text>
<text x="190.6" y="87.5">ID4</text>
<text x="190.6" y="89.7">ID5</text>
<text x="199.1" y="85.3">DIG-4</text>
<text x="199.1" y="87.5">DIG-5</text>
<text x="199.1" y="89.7">DIG-6</text>
<text x="208" y="84.3">1</text>
<text x="208" y="86.5">26</text>
<text x="208" y="88.7">2</text>
<text x="245.5" y="88.7">10</text>
<text x="246.5" y="84.3">8</text>
<text x="246.5" y="86.5">9</text>
<text x="267.3" y="88.7">10</text>
<text x="268.3" y="84.3">8</text>
<text x="268.3" y="86.5">9</text>
<text x="58.3" y="93">1</text>
<text x="58.3" y="95.2">2</text>
<text x="94.9" y="95.2">19</text>
<text x="94.9" y="93">20</text>
<text x="185.6" y="90.9">5</text>
<text x="185.6" y="93">7</text>
<text x="190.6" y="91.8">ID6</text>
<text x="190.6" y="94">ID7</text>
<text x="199.1" y="91.8">DIG-7</text>
<text x="199.1" y="94">DIG-8</text>
<text x="208" y="90.9">27</text>
<text x="208" y="93">24</text>
<text x="245.5" y="93">12</text>
<text x="245.5" y="95.2">13</text>
<text x="245.6" y="90.9">11</text>
<text x="267.3" y="93">12</text>
<text x="267.3" y="95.2">13</text>
<text x="267.4" y="90.9">11</text>
<text x="34" y="101.7">1</text>
<text x="34" y="99.6">2</text>
<text x="34" y="97.4">3</text>
<text x="58.3" y="97.4">3</text>
<text x="58.3" y="99.6">4</text>
<text x="58.3" y="101.7">5</text>
<text x="94.9" y="101.7">16</text>
<text x="94.9" y="99.6">17</text>
<text x="94.9" y="97.4">18</text>
<text x="185.6" y="97.4">8</text>
<text x="185.6" y="101.7">9</text>
<text x="190.6" y="98.4">WR</text>
<text x="198.3" y="98.4">SEG-A</text>
<text x="198.3" y="100.5">SEG-B</text>
<text x="208" y="97.4">16</text>
<text x="208" y="99.6">17</text>
<text x="208" y="101.7">20</text>
<text x="245.5" y="97.4">14</text>
<text x="245.5" y="99.6">15</text>
<text x="245.5" y="101.7">16</text>
<text x="267.3" y="97.4">14</text>
<text x="267.3" y="99.6">15</text>
<text x="267.3" y="101.7">16</text>
<text x="58.3" y="103.9">6</text>
<text x="58.3" y="106.1">7</text>
<text x="94.9" y="106.1">14</text>
<text x="94.9" y="103.9">15</text>
<text x="190.6" y="102.7">MODE</text>
<text x="198.2" y="102.7">SEG-C</text>
<text x="198.2" y="104.9">SEG-D</text>
<text x="198.3" y="107.1">SEG-E</text>
<text x="208" y="103.9">18</text>
<text x="208" y="106.1">21</text>
<text x="245.5" y="103.9">17</text>
<text x="245.5" y="106.1">18</text>
<text x="267.3" y="103.9">17</text>
<text x="267.3" y="106.1">18</text>
<text x="57.3" y="112.6">10</text>
<text x="58.3" y="108.3">8</text>
<text x="58.3" y="110.4">9</text>
<text x="94.9" y="108.3">13</text>
<text x="94.9" y="110.4">12</text>
<text x="94.9" y="112.6">11</text>
<text x="184.6" y="108.3">19</text>
<text x="184.6" y="112.6">28</text>
<text x="190.6" y="109.2">V+</text>
<text x="190.6" y="113.6">GND</text>
<text x="198.1" y="111.4">SEG-G</text>
<text x="198.4" y="109.2">SEG-F</text>
<text x="201.5" y="113.6">DP</text>
<text x="208" y="108.3">22</text>
<text x="208" y="110.4">23</text>
<text x="208" y="112.6">15</text>
<text x="10.1" y="125.7">7</text>
<text x="10.1" y="123.5">8</text>
<text x="10.1" y="130">5</text>
<text x="10.1" y="127.8">6</text>
<text x="10.1" y="136.5">2</text>
<text x="10.1" y="134.4">3</text>
<text x="10.1" y="132.2">4</text>
<text x="234.1" y="134.4">1</text>
<text x="234.1" y="132.2">2</text>
<text x="10.1" y="138.7">1</text>
<text x="192.1" y="147.4">1</text>
<text x="192.1" y="149.6">2</text>
<text x="181.3" y="156.1">1</text>
<text x="181.3" y="158.3">2</text>
<text x="181.3" y="160.5">3</text>
<text x="181.3" y="162.6">4</text>
<text x="181.3" y="164.8">5</text>
<text x="181.3" y="167">6</text>
<text x="181.3" y="169.2">7</text>
<text x="181.3" y="171.3">8</text>
</g>
</svg>
